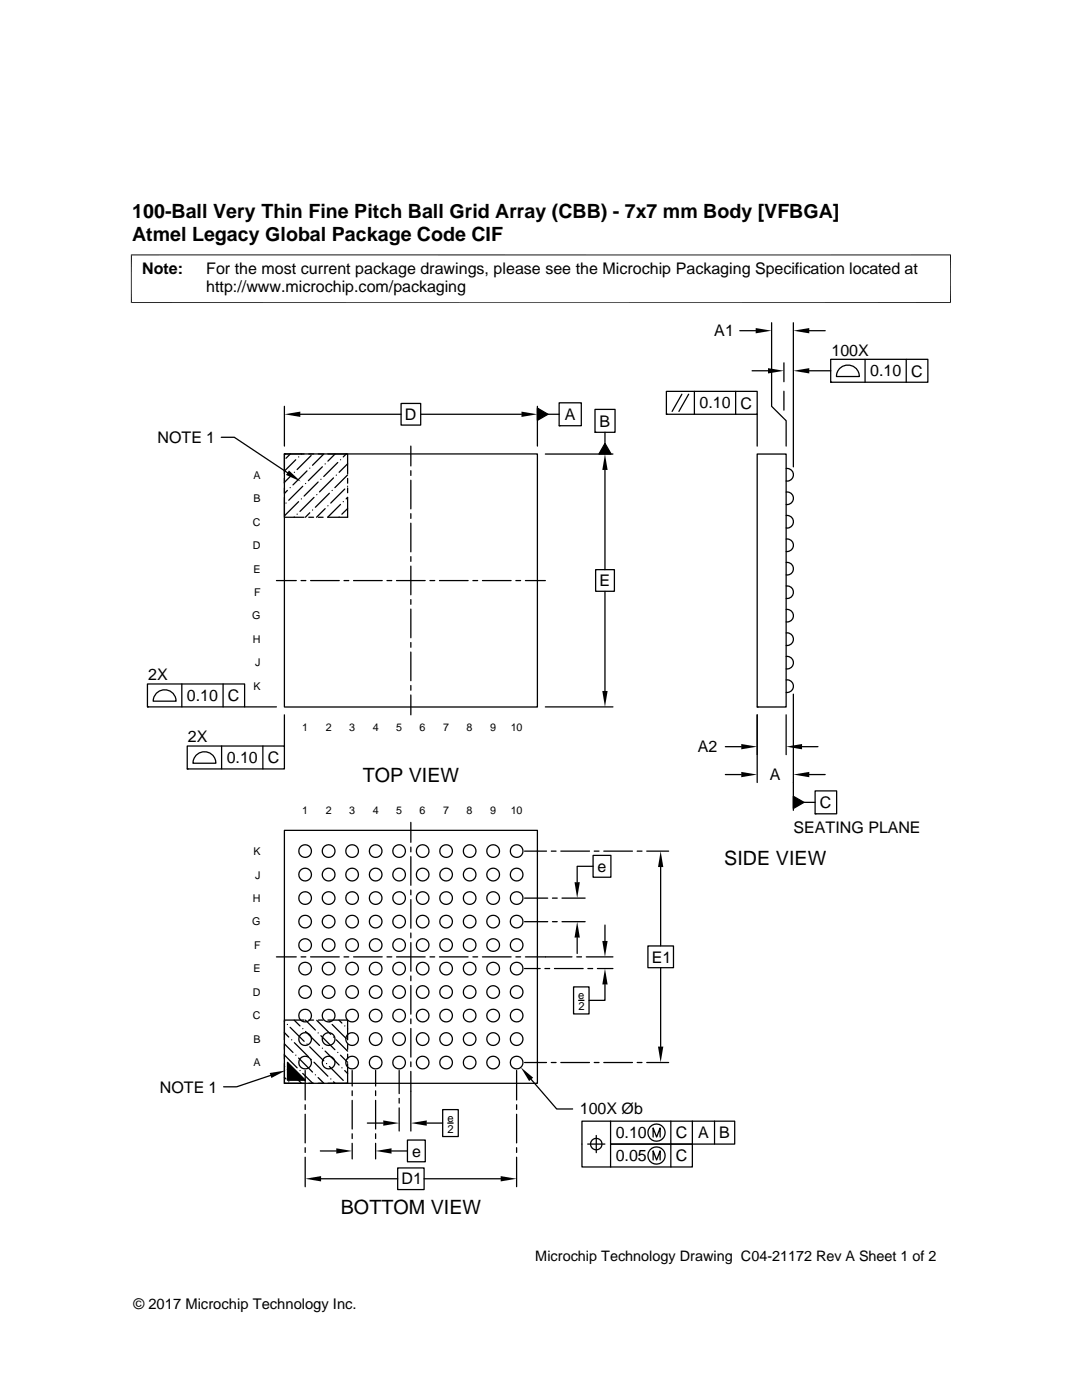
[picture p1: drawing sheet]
<svg xmlns="http://www.w3.org/2000/svg" width="216mm" height="279mm" viewBox="0 0 216 279" stroke-linecap="round" stroke-linejoin="round" font-family="sans-serif">
<g fill="none" stroke="#000" stroke-width=".25">
<path d="M133 78.1h18.1v4.6h-18.1zM136.1 78.7l-2 3.4M137.4 78.7l-1.9 3.4M138.6 78.1v4.6M146.8 78.1v4.6M147.6 66h3.2M150.1 74h3.1M154 64.4v16.7l2.9 2.9v5M156.4 72.4v3.8M156.4 78.1v3.8M158.3 64.4v28.8M161.5 74h4.3"/>
<path d="M161.5 66h3.2M165.8 71.7h19.3v4.6h-19.3zM165.8 76.3h.1M167.7 73.4a2.29 2.29 0 0 1 2.4-.3 2.29 2.29 0 0 1 1.4 2h-4.6l.3-1.1zM172.6 71.7v4.6M180.8 71.7v4.6M44.2 87.3h2.6l10.6 7M56.7 90.6h50.5v50.5h-50.5zM56.7 90.6h.1M56.7 99.3v3.9h4M56.7 81.1v7.9M56.7 95.5v.9"/>
<path d="M56.7 97.4v.9M57.3 97.9l-.6 .6M57.9 97.3h.1M57.9 90.6l-.8 .9M58.2 94.8l-1.5 1.5M58.7 94.3h.1M59 91.8l-2.3 2.2M59.6 91.2h.1M59.9 82.7h20.1M60.1 99.6h.1M60.2 90.6h-.1M60.4 97l-2.8 2.8"/>
<path d="M60.7 90.6h-4v3.9M61 96.5h.1M61.3 94l-2.8 2.8M61.6 90.6h1M61.8 93.4h.1M62.1 90.9l-2.8 2.8M62.7 99.3l-2.8 2.8M63.2 98.7h.1M63.5 96.2l-2.8 2.8M63.5 90.6h1M64 95.7h.1M64.3 93.2l-2.8 2.7"/>
<path d="M64.6 90.6l-2.2 2.3M64.9 92.6h.1M65.4 90.6h4v3.9M65.7 98.4l-2.8 2.8M66.3 97.9h.1M66.5 95.4l-2.7 2.8M66.9 90.6l-1.5 1.4M67.1 94.8h.1M67.4 92.3l-2.8 2.8M67.9 91.8h.1M68.8 97.6l-2.8 2.8M69.1 99.6l.3-.3v3.9h-4"/>
<path d="M69.1 90.6l-.6 .6M69.3 97h.1M69.4 95.5v.9M69.4 97.4v.9M69.4 94.8l-2.6 2.5M69.4 92.6l-1.7 1.7M80 80.5h3.9v4.3h-3.9zM82 89v4M82 93.9v1M82 95.8v5.8M83.9 82.7h20.2M107.2 81.4l2.1 1.3-2.1 1.2z"/>
<path d="M107.2 81.1v7.9M108.8 90.6h13.5M109.3 82.7h2.3M111.6 80.4h4.4v4.6h-4.4zM111.6 85h.1M118.7 81.7h4v4.6h-4zM118.7 86.3h.1M120.7 88.5l1.2 2.1h-2.4zM120.7 86.3v2.2M120.7 93.8v19.9M133 82.7h.1M151.1 90.6h5.8v50.5h-5.8z"/>
<path d="M151.1 82.7v6.3M156.9 98.2a1.26 1.26 0 0 1 1.4 1.2 1.26 1.26 0 0 1-1.4 1.3M156.9 93.5a1.26 1.26 0 0 1 1.4 1.2 1.26 1.26 0 0 1-1.4 1.3M55.2 115.9h3.9M57.1 100.4h.1M58.7 103.2h.1M59.3 102.6h.1M59.6 100.1l-2.8 2.8M60.1 115.9h.9M61.6 103.2h1M61.8 102.3l-.9 .9M62 115.9h5.7"/>
<path d="M62.4 101.8h.1M63.5 103.2h1M64.9 101.5l-1.7 1.7M65.4 100.9h.1M67.9 100.7l-2.5 2.5M68.5 100.1h.1M68.6 115.9h1M69.4 101.5l-1.2 1.1M70.5 115.9h5.8M77.2 115.9h1M79.1 115.9h5.7M82 102.5v1"/>
<path d="M82 104.4v5.7M82 111.1v.9M82 113v5.7M82 119.7v.9M85.8 115.9h.9M87.7 115.9h5.7M94.4 115.9h.9M96.3 115.9h5.7M102.9 115.9h1M104.8 115.9h4M118.9 113.7h3.7v4.3h-3.7zM120.7 118v19.9"/>
<path d="M156.9 116.9a1.26 1.26 0 0 1 1.4 1.3 1.26 1.26 0 0 1-1.4 1.2M156.9 112.2a1.26 1.26 0 0 1 1.4 1.3 1.26 1.26 0 0 1-1.4 1.2M156.9 107.6a1.26 1.26 0 0 1 1.4 1.2 1.26 1.26 0 0 1-1.4 1.3M156.9 102.9a1.26 1.26 0 0 1 1.4 1.2 1.26 1.26 0 0 1-1.4 1.3M29.4 136.5h19.4v4.6h-19.4zM31.4 138.2a2.28 2.28 0 0 1 2.4-.3 2.28 2.28 0 0 1 1.3 2h-4.5l.3-1.1zM36.3 136.5v4.6M44.5 136.5v4.6M82 121.6v5.7M82 128.2v1M82 130.1v5.7M82 136.8v1"/>
<path d="M82 138.7v4M156.9 135.7a1.26 1.26 0 0 1 1.4 1.2 1.26 1.26 0 0 1-1.4 1.3M156.9 131a1.26 1.26 0 0 1 1.4 1.2 1.26 1.26 0 0 1-1.4 1.3M156.9 126.3a1.26 1.26 0 0 1 1.4 1.3 1.26 1.26 0 0 1-1.4 1.2M156.9 121.6a1.26 1.26 0 0 1 1.4 1.3 1.26 1.26 0 0 1-1.4 1.2M158.3 138.5v23.2M29.4 141.1h.1M37.4 148.9h19.3v4.6h-19.3zM37.4 153.5h.1M39.3 150.6a2.28 2.28 0 0 1 2.4-.4 2.28 2.28 0 0 1 1.4 2.1h-4.6l.3-1.2zM44.2 148.9v4.6M48.8 141.1h6.4"/>
<path d="M52.5 148.9v4.6M56.7 142.7v6.2M108.8 141.1h13.5M144.7 154.6h3.2M144.7 149h3.2M151.1 141.1h.1M151.1 142.7v13.5M156.9 142.7v7.9M158.3 158.9l2.1 1.2-2.1 1.3zM160 149h3.2M161.5 154.6h3.2M162.6 157.8h4.3v4.6h-4.3z"/>
<path d="M56.7 165.7h50.5v50.5h-50.5zM82 164.1v4M82 169.1v.9M82 171v5.7M82 177.6v1M82 179.5v5.8M104.7 169.9h4.4M104.7 179.2h4.6M110 169.9h1M110.2 179.2h1M111.9 169.9h5.7M112.1 179.2h4.7"/>
<path d="M118.3 170.7h3.6v4.4h-3.6zM118.3 172.9h-3.1v3.2M118.6 169.9h.9M120.5 169.9h5.7M127.1 169.9h1M129.1 169.9h4.3M131.8 173v15.8M160.4 160.1h2.2M162.6 162.4h.1M55.2 191h3.9M60.1 191h.9M62 191h5.7"/>
<path d="M68.6 191h1M70.5 191h5.8M77.2 191h1M79.1 191h5.7M82 186.2v1M82 188.1v5.7M82 194.8v.9M82 196.7v5.7M85.8 191h.9M87.7 191h5.7M94.4 191h.9M96.3 191h5.7"/>
<path d="M102.9 191h1M104.7 183.9h4.6M104.7 193.3h3.1M104.8 191h9.3M108.7 193.3h1M110.2 183.9h1M110.6 193.3h5.8M112.1 183.9h4.7M114.4 197h3.1v5.4h-3.1zM115.1 191h.9M115.2 187.1v3.2M115.5 199.6h1"/>
<path d="M117 191h5.3M117.3 193.3h1M119.2 193.3h3.1M120.7 196.5v3.1h-3.2M120.7 184.6v3.2M129.3 188.8h5.1v4.3h-5.1zM131.8 193.1v15.8M54 214.6l-6.8 2.3h-2.6M56.7 215l.4 .3M56.7 203.9h.1M56.7 210.5l2.6 2.6M56.7 216.2h.1"/>
<path d="M56.7 208.5v.9M56.7 210.4v.9M56.7 208.3l1.8 1.7M56.7 212.3v3.9h4M56.7 206.1l.9 .9M56.8 212.8h.1M57.3 204.4h.1M57.3 213.4l2.8 2.8M57.4 212l3.5 3.6h-3.5zM57.6 215.9h.1M57.9 205l2.8 2.8M58.2 207.5h.1"/>
<path d="M58.7 203.6l1.2 1.1M58.7 208.1l2.8 2.8M59 210.6h.1M59.6 211.2l2.8 2.8M59.9 213.7h.1M60.4 214.2l2 2M60.4 205.3h.1M60.7 203.6h-4v3.9M60.9 213.6v5.9M60.9 203.6l2 2M61 205.8l2.8 2.8M61.3 208.4h.1"/>
<path d="M61.6 216.2h1M61.6 203.6h1M61.8 208.9l2.8 2.8M62.1 211.4h.1M62.7 212l2.7 2.8M62.9 214.5h.1M63.2 203.6l2.8 2.8M63.5 215.1l1.1 1.1M63.5 206.1h.1M63.5 216.2h1M63.5 203.6h1M64 206.7l2.8 2.8"/>
<path d="M64.3 209.2h.1M64.9 209.8l2.8 2.8M65.2 212.3h.1M65.4 203.6h4v3.9M65.7 203.9h.1M65.7 212.8l2.8 2.8M66 215.3h.1M66.3 204.4l2.8 2.8M66.5 215.9l.4 .3M66.5 207h.1M67.1 207.5l2.3 2.3M67.4 210h.1"/>
<path d="M67.6 203.6l.6 .6M67.9 210.6l1.5 1.4M68.2 213.1h.1M68.8 213.7l.6 .5M68.8 204.7h.1M69.1 216.2h.1M69.3 205.3h.1M69.4 212.3v3.9h-4M69.4 208.5v.9M69.4 210.4v.9M70.3 213.6v3.1M70.3 217.7v1"/>
<path d="M70.3 219.6v5.7M75 213.6v3.1M75 217.7v1M75 219.6v5.7M79.7 213.6v4.6M79.7 219.2v1M82 203.3v1M82 205.3v5.7M82 211.9v1M82 213.8v11.9M103.1 213.6v5.9M104.7 212h4.4"/>
<path d="M106 215.4l5.1 5.9h3.2M110 212h1M111.9 212h5.7M118.6 212h.9M120.5 212h5.7M127.1 212h1M129.1 212h4.3M60.9 220.5v.9M60.9 222.4v5.7M60.9 229v1M60.9 230.9v5.9M63.9 229.7h3.2"/>
<path d="M64.1 235.2h15.3M70.3 226.3v.9M70.3 228.2v3.1M73.3 224.1h3.2M75 226.3v.9M75 228.2v3.1M78.1 229.7h3.2M79.4 233.1h5.2v4.3h-5.2zM79.7 221.1v4.6M81.3 227.5h3.6v4.4h-3.6zM84.6 235.2h15.3M85.2 224.1h3.1"/>
<path d="M88.3 221.4h3.1v5.4h-3.1zM89.3 224.1h1.1M103.1 220.5v.9M103.1 222.4v5.7M103.1 229v1M103.1 230.9v5.9M117.3 228.3h3.4M119 226.6v3.4M121.8 223.8v4.5h16.4v4.6h-22.1v-9.1h30.5v4.5h-24.8v4.6M130.3 226.9v-1.8l.7 1.8 .7-1.8v1.8M130.3 231.5v-1.8l.7 1.8 .7-1.8v1.8M133.9 223.8v9.1"/>
<path d="M138.2 223.8v4.5M142.6 223.8v4.5"/>
<circle cx="60.9" cy="174.5" r="1.26"/>
<circle cx="60.9" cy="179.2" r="1.26"/>
<circle cx="60.9" cy="169.9" r="1.26"/>
<circle cx="65.6" cy="174.5" r="1.27"/>
<circle cx="65.6" cy="179.2" r="1.26"/>
<circle cx="65.6" cy="169.9" r="1.26"/>
<circle cx="70.3" cy="174.5" r="1.26"/>
<circle cx="70.3" cy="169.9" r="1.26"/>
<circle cx="70.3" cy="179.2" r="1.26"/>
<circle cx="75" cy="174.5" r="1.27"/>
<circle cx="75" cy="169.9" r="1.26"/>
<circle cx="75" cy="179.2" r="1.26"/>
<circle cx="79.6" cy="174.5" r="1.26"/>
<circle cx="79.6" cy="179.2" r="1.26"/>
<circle cx="79.6" cy="169.9" r="1.26"/>
<circle cx="84.3" cy="174.5" r="1.27"/>
<circle cx="84.3" cy="169.9" r="1.26"/>
<circle cx="84.3" cy="179.2" r="1.26"/>
<circle cx="89" cy="174.5" r="1.26"/>
<circle cx="89" cy="179.2" r="1.26"/>
<circle cx="89" cy="169.9" r="1.26"/>
<circle cx="93.7" cy="174.5" r="1.26"/>
<circle cx="93.7" cy="179.2" r="1.26"/>
<circle cx="93.7" cy="169.9" r="1.26"/>
<circle cx="98.4" cy="174.5" r="1.27"/>
<circle cx="98.4" cy="179.2" r="1.27"/>
<circle cx="98.4" cy="169.9" r="1.27"/>
<circle cx="103.1" cy="174.5" r="1.27"/>
<circle cx="103.1" cy="169.9" r="1.26"/>
<circle cx="103.1" cy="179.2" r="1.26"/>
<circle cx="60.9" cy="198" r="1.26"/>
<circle cx="60.9" cy="193.3" r="1.26"/>
<circle cx="60.9" cy="188.6" r="1.26"/>
<circle cx="60.9" cy="183.9" r="1.26"/>
<circle cx="65.6" cy="188.6" r="1.26"/>
<circle cx="65.6" cy="198" r="1.26"/>
<circle cx="65.6" cy="193.3" r="1.26"/>
<circle cx="65.6" cy="183.9" r="1.26"/>
<circle cx="70.3" cy="198" r="1.26"/>
<circle cx="70.3" cy="193.3" r="1.26"/>
<circle cx="70.3" cy="188.6" r="1.26"/>
<circle cx="70.3" cy="183.9" r="1.26"/>
<circle cx="75" cy="193.3" r="1.26"/>
<circle cx="75" cy="198" r="1.26"/>
<circle cx="75" cy="188.6" r="1.26"/>
<circle cx="75" cy="183.9" r="1.26"/>
<circle cx="79.6" cy="188.6" r="1.26"/>
<circle cx="79.6" cy="198" r="1.26"/>
<circle cx="79.6" cy="193.3" r="1.26"/>
<circle cx="79.6" cy="183.9" r="1.26"/>
<circle cx="84.3" cy="193.3" r="1.26"/>
<circle cx="84.3" cy="198" r="1.26"/>
<circle cx="84.3" cy="188.6" r="1.26"/>
<circle cx="84.3" cy="183.9" r="1.26"/>
<circle cx="89" cy="188.6" r="1.26"/>
<circle cx="89" cy="198" r="1.26"/>
<circle cx="89" cy="193.3" r="1.26"/>
<circle cx="89" cy="183.9" r="1.26"/>
<circle cx="93.7" cy="193.3" r="1.26"/>
<circle cx="93.7" cy="198" r="1.26"/>
<circle cx="93.7" cy="183.9" r="1.26"/>
<circle cx="93.7" cy="188.6" r="1.26"/>
<circle cx="98.4" cy="198" r="1.26"/>
<circle cx="98.4" cy="188.6" r="1.26"/>
<circle cx="98.4" cy="193.3" r="1.26"/>
<circle cx="98.4" cy="183.9" r="1.26"/>
<circle cx="103.1" cy="188.6" r="1.26"/>
<circle cx="103.1" cy="193.3" r="1.26"/>
<circle cx="103.1" cy="183.9" r="1.26"/>
<circle cx="103.1" cy="198" r="1.26"/>
<circle cx="60.9" cy="207.4" r="1.26"/>
<circle cx="60.9" cy="202.7" r="1.26"/>
<circle cx="60.9" cy="212.1" r="1.26"/>
<circle cx="65.6" cy="207.4" r="1.27"/>
<circle cx="65.6" cy="202.7" r="1.26"/>
<circle cx="65.6" cy="212.1" r="1.26"/>
<circle cx="70.3" cy="207.4" r="1.26"/>
<circle cx="70.3" cy="202.7" r="1.26"/>
<circle cx="70.3" cy="212.1" r="1.26"/>
<circle cx="75" cy="207.4" r="1.27"/>
<circle cx="75" cy="212.1" r="1.26"/>
<circle cx="75" cy="202.7" r="1.26"/>
<circle cx="79.6" cy="207.4" r="1.26"/>
<circle cx="79.6" cy="202.7" r="1.26"/>
<circle cx="79.6" cy="212.1" r="1.26"/>
<circle cx="84.3" cy="207.4" r="1.27"/>
<circle cx="84.3" cy="212.1" r="1.26"/>
<circle cx="84.3" cy="202.7" r="1.26"/>
<circle cx="89" cy="207.4" r="1.26"/>
<circle cx="89" cy="212.1" r="1.26"/>
<circle cx="89" cy="202.7" r="1.26"/>
<circle cx="93.7" cy="207.4" r="1.27"/>
<circle cx="93.7" cy="212.1" r="1.26"/>
<circle cx="93.7" cy="202.7" r="1.26"/>
<circle cx="98.4" cy="207.4" r="1.27"/>
<circle cx="98.4" cy="212.1" r="1.27"/>
<circle cx="98.4" cy="202.7" r="1.27"/>
<circle cx="103.1" cy="207.4" r="1.27"/>
<circle cx="103.1" cy="202.7" r="1.26"/>
<circle cx="103.1" cy="212.1" r="1.26"/>
<circle cx="119" cy="228.3" r="1.14"/>
<circle cx="131" cy="230.6" r="1.72"/>
<circle cx="131" cy="226" r="1.72"/>
</g>
<g fill="#000">
<path d="M150.8 65.5l3.2 .5-3.2 .5zM153.2 73.5l3.2 .5-3.2 .5zM158.3 74l3.2-.5v1zM158.3 66l3.2-.5v1zM57.7 93.9l2.3 2.2-2.9-1.3zM56.7 82.7l3.2-.6v1.1zM104.1 82.1l3.1 .6-3.1 .5zM107.2 81.4l2.1 1.3-2.1 1.2zM120.7 90.6l.5 3.2h-1zM120.7 88.5l1.2 2.1h-2.4zM120.2 137.9h1l-.5 3.2zM147.9 154.1l3.2 .5-3.2 .5z"/>
<path d="M147.9 148.5l3.2 .5-3.2 .5zM156.9 149l3.1-.5v1zM158.3 154.6l3.2-.5v1zM114.6 176.1h1.1l-.5 3.1zM131.8 169.9l.6 3.1h-1.1zM158.3 158.9l2.1 1.2-2.1 1.3zM115.2 183.9l.5 3.2h-1.1zM120.2 187.8h1l-.5 3.2zM120.7 193.3l.5 3.2h-1zM53.8 214.1l3.2-.5-2.9 1.5zM57.4 212l3.5 3.6h-3.5zM103.9 213l2.5 2.1-.8 .7z"/>
<path d="M131.3 208.9h1.1l-.6 3.1zM60.9 235.2l3.2-.5v1.1zM67.1 229.2l3.2 .5-3.2 .5zM76.5 223.6l3.2 .5-3.2 .6zM75 229.7l3.1-.5v1zM82 224.1l3.2-.5v1.1zM99.9 234.7l3.2 .5-3.2 .6z"/>
</g>
<path d="M26.1 50.9h163.7M26.2 50.8v9.7M189.7 50.8v9.7M26.1 60.4h163.7" fill="none" stroke="#000" stroke-width=".2"/>
<g font-size="3.9">
<text x="26.4" y="43.5">100-Ball Very Thin Fine Pitch Ball Grid Array (CBB) - 7x7 mm Body [VFBGA]</text>
<text x="26.4" y="48">Atmel Legacy Global Package Code CIF</text>
<text x="72.4" y="156">TOP VIEW</text>
<text x="144.5" y="172.7">SIDE VIEW</text>
<text x="68" y="242.2">BOTTOM VIEW</text>
</g>
<g font-size="3.2">
<text x="28.4" y="54.6">Note:</text>
<text x="41.1" y="54.6">For the most current package drawings, please see the Microchip Packaging Specification located at</text>
<text x="41.1" y="58.3">http://www.microchip.com/packaging</text>
<text x="142.5" y="67.1">A1</text>
<text x="165.9" y="71">100X</text>
<text x="173.6" y="75.1">0.10</text>
<text x="181.8" y="75.1">C</text>
<text x="80.8" y="83.8">D</text>
<text x="112.7" y="83.8">A</text>
<text x="139.6" y="81.5">0.10</text>
<text x="147.8" y="81.5">C</text>
<text x="31.4" y="88.4">NOTE 1</text>
<text x="119.6" y="85.1">B</text>
<text x="119.6" y="117">E</text>
<text x="29.6" y="135.7">2X</text>
<text x="37.3" y="139.9">0.10</text>
<text x="45.5" y="139.9">C</text>
<text x="37.5" y="148.1">2X</text>
<text x="45.2" y="152.3">0.10</text>
<text x="53.4" y="152.3">C</text>
<text x="139.2" y="150.2">A2</text>
<text x="153.6" y="155.7">A</text>
<text x="163.6" y="161.3">C</text>
<text x="158.3" y="166.2">SEATING PLANE</text>
<text x="119.2" y="174">e</text>
<text x="130" y="192.1">E1</text>
<text x="31.9" y="218.1">NOTE 1</text>
<text x="115.7" y="222.4">100X Øb</text>
<text x="122.9" y="227.2">0.10</text>
<text x="134.8" y="227.2">C</text>
<text x="139.3" y="227.2">A</text>
<text x="143.5" y="227.2">B</text>
<text x="82.2" y="230.8">e</text>
<text x="122.9" y="231.8">0.05</text>
<text x="134.8" y="231.8">C</text>
<text x="80.1" y="236.4">D1</text>
</g>
<g font-size="2.9">
<text x="106.8" y="251.7">Microchip Technology Drawing C04-21172 Rev A Sheet 1 of 2</text>
<text x="26.6" y="261.3">© 2017 Microchip Technology Inc.</text>
</g>
<g font-size="2.2">
<text x="115.4" y="199.4">e</text>
<text x="115.4" y="201.5">2</text>
<text x="89.3" y="223.9">e</text>
<text x="89.3" y="226">2</text>
</g>
<g font-size="2.1">
<text x="50.6" y="95.5">A</text>
<text x="50.6" y="100.2">B</text>
<text x="50.4" y="104.9">C</text>
<text x="50.4" y="109.6">D</text>
<text x="50.6" y="114.3">E</text>
<text x="50.7" y="119">F</text>
<text x="50.3" y="123.6">G</text>
<text x="50.4" y="128.3">H</text>
<text x="50.6" y="137.7">K</text>
<text x="50.9" y="133">J</text>
<text x="60.3" y="145.8">1</text>
<text x="65" y="145.8">2</text>
<text x="69.7" y="145.8">3</text>
<text x="74.4" y="145.8">4</text>
<text x="79.1" y="145.8">5</text>
<text x="83.7" y="145.8">6</text>
<text x="88.4" y="145.8">7</text>
<text x="93.1" y="145.8">8</text>
<text x="97.8" y="145.8">9</text>
<text x="101.9" y="145.8">10</text>
<text x="60.3" y="162.5">1</text>
<text x="65" y="162.5">2</text>
<text x="69.7" y="162.5">3</text>
<text x="74.4" y="162.5">4</text>
<text x="79.1" y="162.5">5</text>
<text x="83.7" y="162.5">6</text>
<text x="88.4" y="162.5">7</text>
<text x="93.1" y="162.5">8</text>
<text x="97.8" y="162.5">9</text>
<text x="101.9" y="162.5">10</text>
<text x="50.6" y="170.6">K</text>
<text x="50.9" y="175.3">J</text>
<text x="50.3" y="184.7">G</text>
<text x="50.4" y="180">H</text>
<text x="50.7" y="189.4">F</text>
<text x="50.6" y="194.1">E</text>
<text x="50.4" y="203.4">C</text>
<text x="50.4" y="198.8">D</text>
<text x="50.6" y="208.1">B</text>
<text x="50.6" y="212.8">A</text>
</g>
</svg>
